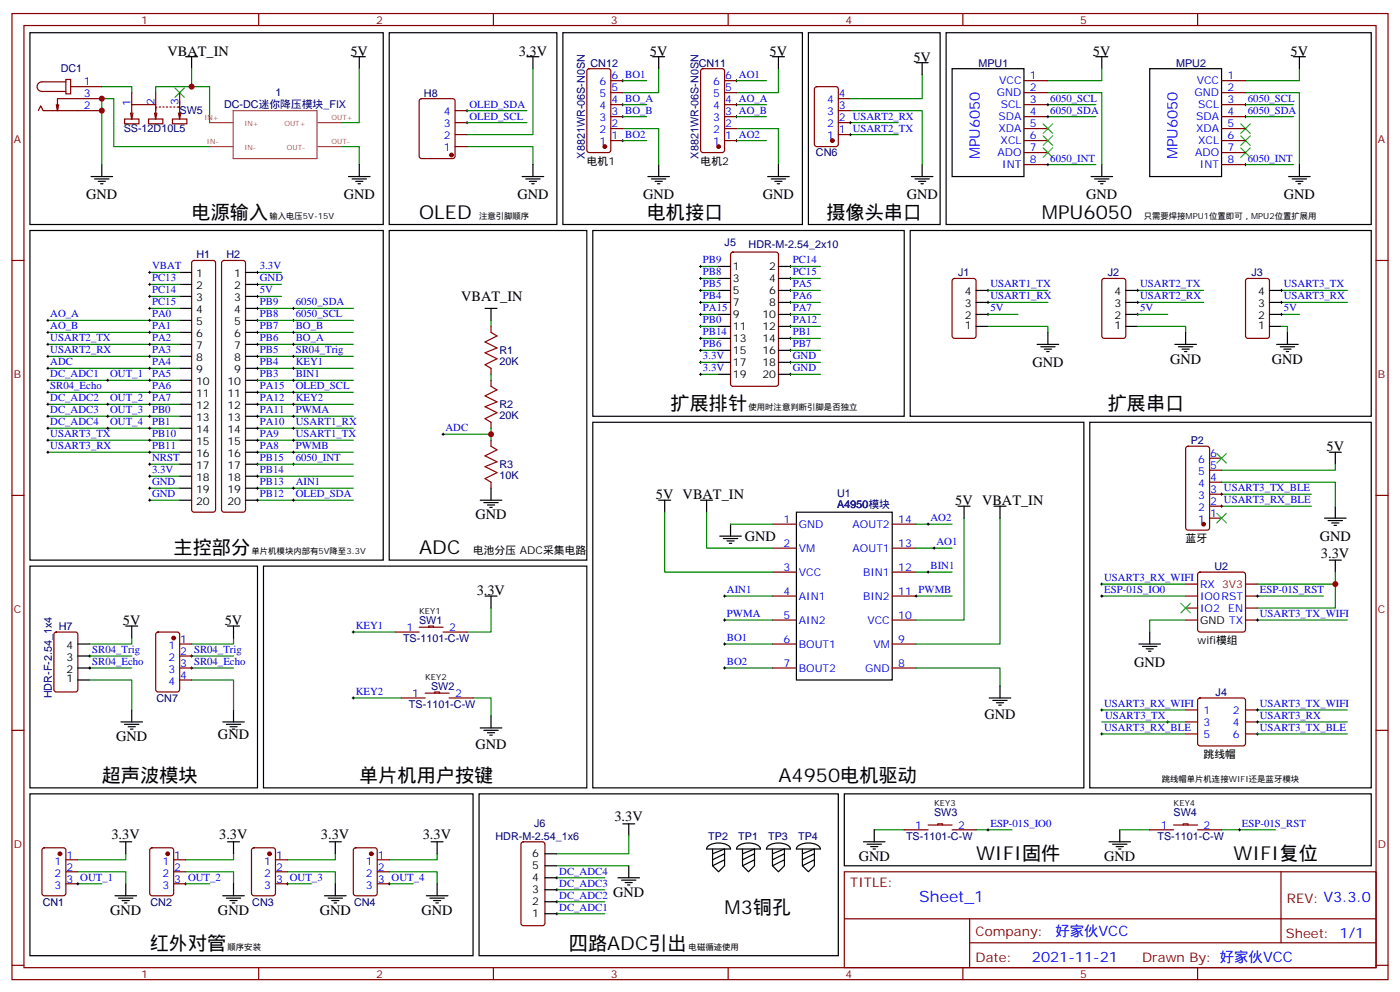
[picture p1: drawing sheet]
<svg xmlns="http://www.w3.org/2000/svg" width="412mm" height="292mm" viewBox="0 0 412 292" stroke-linecap="round" stroke-linejoin="round" font-family="sans-serif">
<g fill="none" stroke="#870000" stroke-width=".35">
<path d="M3.5 4h405.4v284.3h-405.4zM7.1 7.5h398.2v277.3h-398.2zM76.2 4v3.5M145.3 4v3.5M214.5 4v3.5M283.6 4v3.5M352.8 4v3.5M11.3 32.6l.7-1.4 .7 1.4h17.3M17.3 30.8l-.4 1.8M19.4 23.4h1.4v4.2h-1.4zM19.4 24.1h-7.1a1.41 1.41 0 0 0-1.4 1.4 1.41 1.41 0 0 0 1.4 1.4h7.1M20.8 25.5h9.2"/>
<path d="M30 29h-13.1v3.6l-.3-1.8M36.7 35h4.2v1.4h-4.2zM38.5 33.3l.3 1.7M38.8 27.3v3.5M39.2 33.3l-.4 1.7M43.7 35h4.3v1.4h-4.3zM45.5 33.3l.4 1.7 .3-1.7M45.9 30.8h-7.1v4.2M45.9 27.3v5.3M46.2 31.5h-.3v2.8M46.9 31.5h.4M48 31.5h.3"/>
<path d="M49 31.5h.4M50.1 31.5h.3M50.8 35h4.2v1.4h-4.2zM51.2 31.5h.3M52.2 31.5h.7v2.8M52.6 33.3l.3 1.7 .4-1.7M52.9 27.3v4.4M123.7 29.2l.5-.2h9.1l.7 .5 .1 16.5-.5 .6-9.4 .1-.7-.5v-16.5zM134.1 32.6h3.5M134.1 39.6h3.5M134.1 36.1h3.5M173.1 20.4l.5-.2h5.6l.7 .4v23.6l-.4 .7h-5.9l-.7-.5v-23.5z"/>
<path d="M179.9 23.7h3.5M179.9 27.3h3.5M179.9 30.8h3.5M179.9 34.3h3.5M179.9 37.9h3.5M206.6 20.4l.5-.2h5.6l.7 .4v23.6l-.4 .7h-5.9l-.7-.5v-23.5zM213.4 23.7h3.6M213.4 27.3h3.6M213.4 30.8h3.6M213.4 34.3h3.6M213.4 37.9h3.6M240.1 25.7l.5-.2h5.6l.7 .4v16.5l-.4 .7h-5.9l-.7-.4v-16.5z"/>
<path d="M246.9 32.6h3.6M246.9 29h3.6M246.9 39.6h3.6M246.9 36.1h3.6M301.6 23.7h7.1M301.6 27.3h7.1M301.6 30.8h7.1M301.6 34.3h7.1M301.6 37.9h7.1M359.8 23.7h7.1M359.8 27.3h7.1M359.8 30.8h7.1"/>
<path d="M359.8 34.3h7.1M359.8 37.9h7.1M134.1 43.1h3.5M179.9 41.4h3.5M213.4 41.4h3.6M301.6 41.4h7.1M301.6 44.9h7.1M301.6 48.4h7.1M359.8 41.4h7.1M359.8 44.9h7.1M359.8 48.4h7.1M3.5 76.7h3.6"/>
<path d="M56.7 76.9l.4-.2h5.7l.5 .2 .2 .5v72.6l-.2 .5-.5 .2h-5.7l-.4-.2-.3-.5v-72.6zM65.5 76.9l.5-.2h5.6l.5 .2 .2 .5v72.6l-.2 .5-.5 .2h-5.6l-.5-.2-.2-.5v-72.6zM215.4 74.4l.5-.2h12.7l.7 .4v38.4l-.5 .6-12.9 .1-.7-.5v-38.3zM405.3 76.7h3.6M144.6 96.1v1.7M280.7 82.2l.5-.2h5.6l.7 .4v16.5l-.4 .6-5.9 .1-.7-.5v-16.4zM324.8 82.2l.5-.2h5.6l.7 .4v16.5l-.5 .6-5.8 .1-.7-.5v-16.4zM367.1 82.2l.5-.2h5.6l.7 .4v16.5l-.4 .6-5.9 .1-.7-.5v-16.4zM144.6 108.4v1.8M144.6 111.9v1.8M144.6 124.3v1.7M144.6 129.6v1.7"/>
<path d="M349.5 131.5l.5-.2h5.6l.7 .5v23.5l-.5 .7h-5.8l-.7-.4-.1-23.6zM356.3 138.4h3.5M356.3 134.9h3.5M3.5 145.8h3.6M144.6 141.9v1.8M227.5 154.3h7.1M262.8 154.3h7.1M356.3 152.5h3.5M356.3 149h3.5M356.3 145.5h3.5M356.3 141.9h3.5M405.3 145.8h3.6"/>
<path d="M227.5 175.4h7.1M227.5 161.3h7.1M227.5 168.4h7.1M262.8 175.4h7.1M262.8 161.3h7.1M262.8 168.4h7.1M349.2 171.9h3.6M349.2 175.4h3.6M349.2 179h3.6M353 168.6l.5-.2h12.7l.5 .2 .2 .5v16.2l-.2 .5-.5 .2h-12.7l-.5-.2-.2-.5v-16.2zM366.9 171.9h3.5M366.9 175.4h3.5"/>
<path d="M366.9 179h3.5M16.1 186.2l.5-.2h5.6l.7 .5v16.5l-.4 .6-5.9 .1-.7-.5v-16.5zM46.1 186.2l.5-.2h5.6l.7 .5v16.5l-.4 .6-5.9 .1-.7-.5v-16.5zM52.9 189.5h3.5M52.9 193.1h3.5M52.9 196.6h3.5M116.4 186h7.1M123.5 184.6h7M126.3 184.6v-.3h1.4v.3M130.5 186h7.1M227.5 182.5h7.1M227.5 189.5h7.1"/>
<path d="M227.5 196.6h7.1M262.8 182.5h7.1M262.8 189.5h7.1M262.8 196.6h7.1M349.2 182.5h3.6M366.9 182.5h3.5M3.5 214.9h3.6M52.9 200.1h3.5M118.2 205.4h7M125.2 204h7.1M128.1 204v-.3h1.4v.3M132.3 205.4h7"/>
<path d="M349.2 209h3.6M349.2 212.5h3.6M349.2 216h3.6M353 205.6l.5-.2h12.7l.5 .2 .2 .5v12.7l-.2 .5-.5 .2h-12.7l-.5-.2-.2-.5v-12.7zM366.9 209h3.5M366.9 212.5h3.5M366.9 216h3.5M405.3 214.9h3.6M12.6 249.7l.5-.2h5.6l.6 .5 .1 12.9-.5 .7h-5.8l-.7-.4-.1-13zM19.4 253h3.5M19.4 256.6h3.5M44.3 249.7l.5-.2h5.6l.7 .5 .1 12.9-.5 .7h-5.9l-.6-.4-.1-13z"/>
<path d="M51.2 253h3.5M51.2 256.6h3.5M74.3 249.7l.5-.2h5.6l.7 .5v12.9l-.4 .7h-5.9l-.7-.4v-13zM81.1 253h3.6M81.1 256.6h3.6M104.3 249.7l.5-.2h5.6l.7 .5v12.9l-.4 .7h-5.9l-.7-.4v-13zM111.1 253h3.6M111.1 256.6h3.6M153.7 248l.5-.2h5.6l.7 .4v23.5l-.4 .7-5.9 .1-.7-.5v-23.5zM248.7 256.6h156.6v28.2h-156.6zM266.3 244.2h7.1M273.4 242.8h7.1"/>
<path d="M276.2 242.8v-.3h1.4v.3M280.5 244.2h7M338.7 244.2h7M345.7 242.8h7.1M348.5 242.8v-.3h1.5v.3M352.8 244.2h7M377.3 256.6v20.9M19.4 260.1h3.5M51.2 260.1h3.5M81.1 260.1h3.6M111.1 260.1h3.6M248.7 270.4h156.5"/>
<path d="M285.6 277.5h119.6M285.6 270.4v14.1M3.5 284.1h3.6M76.2 284.8v3.5M145.3 284.8v3.5M214.5 284.8v3.5M283.6 284.8v3.5M352.8 284.8v3.5M405.3 284.1h3.6"/>
</g>
<g fill="none" stroke="#000" stroke-width=".35">
<path d="M8.8 9.6h104.1v56.5h-104.1zM54.7 16.7h3.5M56.4 16.7v3.5M104.1 16.7h3.5M105.8 16.7v3.5M114.7 9.6h49.3v56.5h-49.3zM155.2 16.7h3.5M157 16.7v3.5M165.8 9.6h70.6v56.5h-70.6zM192.3 16.7h3.5M194 16.7v3.5M227.5 16.7h3.6"/>
<path d="M229.3 16.7v3.5M238.1 9.6h38.8v56.5h-38.8zM269.9 18.5h3.5M271.6 18.5v3.5M278.7 9.6h125.2v56.5h-125.2zM322.8 16.7h3.5M324.6 16.7v3.5M381 16.7h3.5M382.8 16.7v3.5M280.5 20.2h21.1v31.8h-21.1zM338.7 20.2h21.1v31.8h-21.1zM26.8 52h6.4"/>
<path d="M27.9 52.7h4.2M28.9 53.4h2.1M29.6 54.1h.7M30 48.4v3.6M102.7 52h6.3M103.7 52.7h4.2M104.8 53.4h2.1M105.5 54.1h.7M105.8 48.4v3.6M153.8 52h6.4M154.9 52.7h4.2M155.9 53.4h2.1"/>
<path d="M156.6 54.1h.7M157 48.4v3.6M190.9 52h6.3M191.9 52.7h4.2M193 53.4h2.1M193.7 54.1h.7M194 48.4v3.6M226.1 52h6.4M227.2 52.7h4.2M228.2 53.4h2.2M229 54.1h.7M229.3 48.4v3.6"/>
<path d="M268.5 52h6.3M269.5 52.7h4.3M270.6 53.4h2.1M271.3 54.1h.7M271.6 48.4v3.6M321.4 52h6.3M322.4 52.7h4.3M323.5 53.4h2.1M324.2 54.1h.7M324.6 48.4v3.6M379.6 52h6.3M380.6 52.7h4.3"/>
<path d="M381.7 53.4h2.1M382.4 54.1h.7M382.8 48.4v3.6M8.8 67.8h104.1v97.1h-104.1zM114.7 67.8h58.2v97.1h-58.2zM174.6 67.8h91.7v54.7h-91.7zM211.7 78.4h3.5M229.3 78.4h3.5M268.1 67.8h135.8v54.7h-135.8zM52.9 80.2h3.5M52.9 83.7h3.5M52.9 87.2h3.5"/>
<path d="M52.9 90.8h3.5M52.9 94.3h3.5M52.9 97.8h3.5M72.3 80.2h3.5M72.3 83.7h3.5M72.3 87.2h3.5M72.3 90.8h3.5M72.3 94.3h3.5M72.3 97.8h3.5M142.9 90.8h3.5M144.6 90.8v3.5M211.7 96.1h3.5"/>
<path d="M211.7 92.5h3.5M211.7 89h3.5M211.7 85.5h3.5M211.7 82h3.5M211.7 99.6h3.5M229.3 96.1h3.5M229.3 92.5h3.5M229.3 89h3.5M229.3 85.5h3.5M229.3 82h3.5M229.3 99.6h3.5M287.5 96.1h3.5"/>
<path d="M287.5 92.5h3.5M287.5 89h3.5M287.5 85.5h3.5M308.7 97.8v3.6M331.6 96.1h3.5M331.6 92.5h3.5M331.6 89h3.5M331.6 85.5h3.5M349.2 97.8v3.6M373.9 96.1h3.6M373.9 92.5h3.6M373.9 89h3.6"/>
<path d="M373.9 85.5h3.6M379.2 97.8v3.6M52.9 101.4h3.5M52.9 104.9h3.5M52.9 108.4h3.5M52.9 111.9h3.5M52.9 115.5h3.5M52.9 119h3.5M72.3 101.4h3.5M72.3 104.9h3.5M72.3 108.4h3.5M72.3 111.9h3.5"/>
<path d="M72.3 115.5h3.5M72.3 119h3.5M211.7 103.1h3.5M211.7 106.6h3.5M211.7 110.2h3.5M229.3 103.1h3.5M229.3 106.6h3.5M229.3 110.2h3.5M305.5 101.4h6.4M306.6 102.1h4.2M307.6 102.8h2.1M308.3 103.5h.7"/>
<path d="M346.1 101.4h6.3M347.1 102.1h4.3M348.2 102.8h2.1M348.9 103.5h.7M376.1 101.4h6.3M377.1 102.1h4.3M378.2 102.8h2.1M378.9 103.5h.7M52.9 122.5h3.5M52.9 126h3.5M52.9 129.6h3.5M52.9 133.1h3.5"/>
<path d="M52.9 136.6h3.5M72.3 122.5h3.5M72.3 126h3.5M72.3 129.6h3.5M72.3 133.1h3.5M72.3 136.6h3.5M174.6 124.3h144.7v107.6h-144.7zM321 124.3h82.9v107.6h-82.9zM391.6 133.1h3.5M393.3 133.1v3.5M52.9 140.2h3.5M52.9 143.7h3.5"/>
<path d="M52.9 147.2h3.5M72.3 140.2h3.5M72.3 143.7h3.5M72.3 147.2h3.5M141.5 147.2h6.3M142.5 147.9h4.3M143.6 148.6h2.1M144.3 149.3h.7M144.6 143.7v3.5M194 147.2h3.6M195.8 147.2v3.5M206.4 147.2h3.5"/>
<path d="M208.1 147.2v3.5M212 157.8h6.4M213.1 158.5h4.2M214.1 159.2h2.2M214.8 159.9h.7M215.2 154.3v3.5M234.6 150.7h28.2v49.4h-28.2zM282.2 149h3.6M284 149v3.5M292.8 149h3.5M294.6 149v3.5M390.2 152.5h6.3"/>
<path d="M391.2 153.2h4.3M392.3 153.9h2.1M393 154.6h.7M393.3 149v3.5M8.8 166.6h67v65.3h-67zM77.6 166.6h95.3v65.3h-95.3zM142.9 175.4h3.5M144.6 175.4v3.6M391.6 164.9h3.5M393.3 164.9v3.5M22.9 189.5h3.6M22.9 196.6h3.6"/>
<path d="M22.9 193.1h3.6M37 184.3h3.6M38.8 184.3v3.5M67 184.3h3.6M68.8 184.3v3.5M335.5 189.5h6.3M336.5 190.3h4.3M337.6 191h2.1M338.3 191.7h.7M338.7 186v3.5M22.9 200.1h3.6M35.6 212.5h6.4"/>
<path d="M36.7 213.2h4.2M37.7 213.9h2.2M38.5 214.6h.7M38.8 209v3.5M65.6 212.5h6.4M66.7 213.2h4.2M67.7 213.9h2.1M68.4 214.6h.7M68.8 209v3.5M141.5 214.2h6.3M142.5 214.9h4.3M143.6 215.7h2.1"/>
<path d="M144.3 216.4h.7M144.6 210.7v3.5M291.4 205.4h6.3M292.5 206.1h4.2M293.5 206.8h2.1M294.2 207.5h.7M294.6 201.9v3.5M8.8 233.6h130.5v47.7h-130.5zM141.1 233.6h105.8v47.7h-105.8zM248.7 233.6h155.2v21.2h-155.2zM35.3 247.8h3.5M37 247.8v3.5"/>
<path d="M67 247.8h3.6M68.8 247.8v3.5M97 247.8h3.5M98.8 247.8v3.5M127 247.8h3.5M128.8 247.8v3.5M160.5 258.3h3.5M160.5 254.8h3.5M160.5 251.3h3.5M182 258.3h6.4M183.1 259h4.2M183.4 242.5h3.6"/>
<path d="M184.1 259.8h2.2M185.2 242.5v3.5M185.2 254.8v3.5M208.5 249.1a5.6 5.6 0 0 1 6.3 0l.4 .8h-7.1zM209.9 249.9v4.9l1.8 1.8 1.7-1.8v-4.9l-3.5 1.4M213.4 251.3l-3.5 1.7M213.4 253l-3.5 1.8M217.3 249.1a5.6 5.6 0 0 1 6.4 0l.3 .8h-7zM218.7 249.9v4.9l1.8 1.8 1.7-1.8v-4.9l-3.5 1.4M222.2 251.3l-3.5 1.7M222.2 253l-3.5 1.8M226.1 249.1a5.6 5.6 0 0 1 6.4 0l.3 .8h-7z"/>
<path d="M227.5 249.9v4.9l1.8 1.8 1.8-1.8v-4.9l-3.6 1.4M231.1 251.3l-3.6 1.7M231.1 253l-3.6 1.8M235 249.1a5.6 5.6 0 0 1 6.3 0l.4 .8h-7.1zM236.4 249.9v4.9l1.7 1.8 1.8-1.8v-4.9l-3.5 1.4M239.9 251.3l-3.5 1.7M239.9 253l-3.5 1.8M254.4 247.8h6.3M255.4 248.5h4.2M256.5 249.2h2.1M257.2 249.9h.7M257.5 244.2v3.6"/>
<path d="M326.7 247.8h6.3M327.7 248.5h4.3M328.8 249.2h2.1M329.5 249.9h.7M329.8 244.2v3.6M33.9 263.6h6.3M34.9 264.3h4.3M36 265h2.1M36.7 265.7h.7M37 260.1v3.5M65.6 263.6h6.4M66.7 264.3h4.2"/>
<path d="M67.7 265h2.1M68.4 265.7h.7M68.8 260.1v3.5M95.6 263.6h6.4M96.7 264.3h4.2M97.7 265h2.1M98.4 265.7h.7M98.8 260.1v3.5M125.6 263.6h6.3M126.6 264.3h4.3M127.7 265h2.1M128.4 265.7h.7"/>
<path d="M128.8 260.1v3.5M160.5 268.9h3.5M160.5 265.4h3.5M160.5 261.9h3.5M184.9 260.5h.7"/>
</g>
<g fill="none" stroke="#008700" stroke-width=".35">
<path d="M30 25.5h8.8v1.8M45.9 27.3v-1.8h15.8v10.6M56.4 20.2v5.3M105.8 20.2v15.9h-5.3M137.6 36.1h17.6M137.6 32.6h17.6M157 20.2v19.4h-19.4M183.4 37.9h10.6v10.5M183.4 30.8h7.1M183.4 23.7h7.1M183.4 34.3h7.1M194 20.2v7.1h-10.6"/>
<path d="M217 37.9h12.3v10.5M217 30.8h8.8M217 23.7h8.8M217 34.3h8.8M229.3 20.2v7.1h-12.3M250.5 32.6h21.1v15.8M250.5 39.6h14.1M250.5 36.1h14.1M271.6 22v7h-21.1M308.7 27.3h15.9v21.1M308.7 30.8h14.1M308.7 34.3h14.1"/>
<path d="M324.6 20.2v3.5h-15.9M366.9 34.3h14.1M366.9 30.8h14.1M366.9 27.3h15.9v21.1M382.8 20.2v3.5h-15.9M61.7 43.1h-28.2v-14.1h-3.5v19.4M100.5 43.1h5.3v5.3M137.6 43.1h19.4v5.3M183.4 41.4h7.1M217 41.4h8.8M308.7 48.4h14.1M366.9 48.4h14.1"/>
<path d="M206.4 78.4h5.3M232.8 78.4h8.9M14.1 94.3h38.8M14.1 97.8h38.8M44.1 87.2h8.8M44.1 80.2h8.8M44.1 83.7h8.8M44.1 90.8h8.8M75.8 90.8h28.3M75.8 97.8h28.3M75.8 94.3h28.3M75.8 80.2h7.1"/>
<path d="M75.8 83.7h7.1M75.8 87.2h7.1M144.6 94.3v1.8M206.4 92.5h5.3M206.4 85.5h5.3M206.4 82h5.3M206.4 89h5.3M206.4 96.1h5.3M206.4 99.6h5.3M232.8 92.5h8.9M232.8 85.5h8.9M232.8 82h8.9"/>
<path d="M232.8 89h8.9M232.8 96.1h8.9M232.8 99.6h8.9M291 96.1h17.7v1.7M291 89h17.7M291 92.5h8.9M291 85.5h17.7M335.1 96.1h14.1v1.7M335.1 85.5h19.4M335.1 89h19.4M335.1 92.5h8.9M377.5 85.5h19.4"/>
<path d="M377.5 89h19.4M377.5 96.1h1.7v1.7M377.5 92.5h5.3M14.1 119h38.8M14.1 101.4h38.8M14.1 104.9h38.8M14.1 108.4h38.8M14.1 111.9h38.8M14.1 115.5h38.8M75.8 101.4h28.3M75.8 104.9h28.3M75.8 108.4h28.3"/>
<path d="M75.8 119h28.3M75.8 115.5h28.3M75.8 111.9h28.3M144.6 110.2v1.7M206.4 110.2h5.3M206.4 106.6h5.3M206.4 103.1h5.3M232.8 110.2h8.9M232.8 106.6h8.9M232.8 103.1h8.9M14.1 122.5h38.8M14.1 126h38.8"/>
<path d="M14.1 133.1h38.8M14.1 129.6h38.8M44.1 136.6h8.8M75.8 122.5h28.3M75.8 133.1h28.3M75.8 129.6h28.3M75.8 136.6h28.3M75.8 126h28.3M130.5 127.8h14.1M144.6 126v3.6M393.3 136.6v1.8h-33.5M44.1 143.7h8.8"/>
<path d="M44.1 140.2h8.8M44.1 147.2h8.8M75.8 147.2h28.3M75.8 143.7h28.3M75.8 140.2h28.3M195.8 150.7v17.7h31.7M208.1 150.7v10.6h19.4M215.2 154.3h12.3M269.9 154.3h10.6M284 152.5v30h-14.1M294.6 152.5v37h-24.7M359.8 141.9h33.5v7.1"/>
<path d="M359.8 145.5h26.5M359.8 149h26.5M144.6 179v7h-7M213.4 175.4h14.1M269.9 175.4h10.6M269.9 161.3h10.6M269.9 168.4h10.6M324.6 171.9h24.6M324.6 175.4h24.6M370.4 171.9h22.9v7.1h-22.9M370.4 175.4h19.4M393.3 168.4v3.5"/>
<path d="M26.5 193.1h12.3M26.5 196.6h12.3M38.8 187.8v1.7h-12.3M56.4 193.1h12.4M56.4 196.6h12.4M68.8 187.8v1.7h-12.4M104.1 186h12.3M213.4 182.5h14.1M213.4 196.6h14.1M213.4 189.5h14.1M269.9 196.6h24.7v5.3M349.2 182.5h-10.5v3.5"/>
<path d="M370.4 182.5h26.5M26.5 200.1h12.3v8.9M56.4 200.1h12.4v8.9M104.1 205.4h14.1M139.3 205.4h5.3v5.3M324.6 216h24.6M324.6 209h24.6M324.6 212.5h24.6M370.4 212.5h26.5M370.4 209h26.5M370.4 216h26.5M22.9 256.6h14.1v3.5"/>
<path d="M37 251.3v1.7h-14.1M54.7 256.6h14.1v3.5M68.8 251.3v1.7h-14.1M84.7 256.6h14.1v3.5M98.8 251.3v1.7h-14.1M114.7 256.6h14.1v3.5M128.8 251.3v1.7h-14.1M164 258.3h14.2M164 254.8h21.2M185.2 246v5.3h-21.2M257.5 244.2h8.8M287.5 244.2h10.6"/>
<path d="M329.8 244.2h8.9M359.8 244.2h15.9M22.9 260.1h7.1M54.7 260.1h7M84.7 260.1h7M114.7 260.1h7M164 268.9h14.2M164 265.4h14.2M164 261.9h14.2"/>
</g>
<g fill="none" stroke="#000" stroke-width=".29">
<path d="M137.2 32.6h.7M137.2 36.1h.7M137.6 32.2v.7M137.6 35.7v.7M183.1 30.8h.7M183.1 34.3h.7M183.1 23.7h.7M183.4 23.4v.7M183.4 30.4v.8M183.4 34v.7M216.6 30.8h.7M216.6 34.3h.7"/>
<path d="M216.6 23.7h.7M217 23.4v.7M217 30.4v.8M217 34v.7M250.1 36.1h.7M250.1 39.6h.7M250.5 35.7v.7M250.5 39.3v.7M308.3 30.8h.7M308.3 34.3h.7M308.7 30.4v.8M308.7 34v.7"/>
<path d="M366.5 30.8h.7M366.5 34.3h.7M366.9 30.4v.8M366.9 34v.7M183.1 41.4h.7M183.4 41v.7M216.6 41.4h.7M217 41v.7M308.3 48.4h.7M308.7 48.1v.7M366.5 48.4h.7M366.9 48.1v.7"/>
<path d="M44.1 79.8v.7M75.8 79.8v.7M206 78.4h.7M206.4 78.1v.7M232.5 78.4h.7M232.8 78.1v.7M13.8 94.3h.7M13.8 97.8h.7M14.1 93.9v.8M14.1 97.5v.7M43.7 80.2h.7M43.7 83.7h.7"/>
<path d="M43.7 87.2h.7M43.7 90.8h.7M43.7 94.3h.7M43.7 97.8h.7M44.1 83.4v.7M44.1 86.9v.7M44.1 90.4v.7M44.1 93.9v.8M44.1 97.5v.7M75.5 80.2h.7M75.5 83.7h.7M75.5 87.2h.7"/>
<path d="M75.5 90.8h.7M75.5 94.3h.7M75.5 97.8h.7M75.8 83.4v.7M75.8 86.9v.7M75.8 90.4v.7M75.8 93.9v.8M75.8 97.5v.7M86.1 90.8h.7M86.1 94.3h.7M86.1 97.8h.7M86.4 90.4v.7"/>
<path d="M86.4 93.9v.8M86.4 97.5v.7M206 92.5h.7M206 85.5h.7M206 89h.7M206 96.1h.7M206 82h.7M206 99.6h.7M206.4 81.6v.7M206.4 85.1v.7M206.4 88.7v.7M206.4 92.2v.7"/>
<path d="M206.4 95.7v.7M206.4 99.2v.7M232.5 92.5h.7M232.5 85.5h.7M232.5 89h.7M232.5 96.1h.7M232.5 82h.7M232.5 99.6h.7M232.8 81.6v.7M232.8 85.1v.7M232.8 88.7v.7M232.8 92.2v.7"/>
<path d="M232.8 95.7v.7M232.8 99.2v.7M290.7 92.5h.7M290.7 85.5h.7M290.7 89h.7M291 85.1v.7M291 88.7v.7M291 92.2v.7M334.8 92.5h.7M334.8 85.5h.7M334.8 89h.7M335.1 85.1v.7"/>
<path d="M335.1 88.7v.7M335.1 92.2v.7M377.1 92.5h.7M377.1 85.5h.7M377.1 89h.7M377.5 85.1v.7M377.5 88.7v.7M377.5 92.2v.7M13.8 101.4h.7M13.8 104.9h.7M13.8 108.4h.7M13.8 111.9h.7"/>
<path d="M13.8 115.5h.7M13.8 119h.7M14.1 101v.7M14.1 104.5v.7M14.1 108.1v.7M14.1 111.6v.7M14.1 115.1v.7M14.1 118.6v.7M31.4 111.9h.7M31.4 119h.7M31.7 111.6v.7M31.7 118.6v.7"/>
<path d="M43.7 101.4h.7M43.7 104.9h.7M43.7 108.4h.7M43.7 111.9h.7M43.7 115.5h.7M43.7 119h.7M44.1 101v.7M44.1 104.5v.7M44.1 108.1v.7M44.1 111.6v.7M44.1 115.1v.7M44.1 118.6v.7"/>
<path d="M75.5 101.4h.7M75.5 104.9h.7M75.5 108.4h.7M75.5 111.9h.7M75.5 115.5h.7M75.5 119h.7M75.8 101v.7M75.8 104.5v.7M75.8 108.1v.7M75.8 111.6v.7M75.8 115.1v.7M75.8 118.6v.7"/>
<path d="M86.1 101.4h.7M86.1 104.9h.7M86.1 108.4h.7M86.1 111.9h.7M86.1 115.5h.7M86.1 119h.7M86.4 101v.7M86.4 104.5v.7M86.4 108.1v.7M86.4 111.6v.7M86.4 115.1v.7M86.4 118.6v.7"/>
<path d="M206 106.6h.7M206 110.2h.7M206 103.1h.7M206.4 102.8v.7M206.4 106.3v.7M206.4 109.8v.7M232.5 106.6h.7M232.5 110.2h.7M232.5 103.1h.7M232.8 102.8v.7M232.8 106.3v.7M232.8 109.8v.7"/>
<path d="M13.8 122.5h.7M13.8 126h.7M13.8 129.6h.7M13.8 133.1h.7M14.1 122.2v.7M14.1 125.7v.7M14.1 129.2v.7M14.1 132.8v.7M31.4 122.5h.7M31.4 126h.7M31.7 122.2v.7M31.7 125.7v.7"/>
<path d="M43.7 122.5h.7M43.7 126h.7M43.7 129.6h.7M43.7 133.1h.7M43.7 136.6h.7M44.1 122.2v.7M44.1 125.7v.7M44.1 129.2v.7M44.1 132.8v.7M44.1 136.3v.7M44.1 139.8v.7M75.5 122.5h.7"/>
<path d="M75.5 126h.7M75.5 129.6h.7M75.5 133.1h.7M75.5 136.6h.7M75.8 122.2v.7M75.8 125.7v.7M75.8 129.2v.7M75.8 132.8v.7M75.8 136.3v.7M75.8 139.8v.7M86.1 122.5h.7M86.1 126h.7"/>
<path d="M86.1 129.6h.7M86.1 133.1h.7M86.1 136.6h.7M86.4 122.2v.7M86.4 125.7v.7M86.4 129.2v.7M86.4 132.8v.7M86.4 136.3v.7M130.2 127.8h.7M130.5 127.5v.7M43.7 140.2h.7M43.7 143.7h.7"/>
<path d="M43.7 147.2h.7M44.1 143.3v.7M44.1 146.9v.7M75.5 140.2h.7M75.5 143.7h.7M75.5 147.2h.7M75.8 143.3v.7M75.8 146.9v.7M86.1 143.7h.7M86.1 147.2h.7M86.4 143.3v.7M86.4 146.9v.7"/>
<path d="M273 154.3h.8M273.4 153.9v.7M359.5 145.5h.7M359.5 149h.7M359.8 145.1v.7M359.8 148.6v.7M213.1 175.4h.7M213.4 175.1v.7M269.5 175.4h.7M269.9 175.1v.7M273 168.4h.8M273.4 168v.7"/>
<path d="M274.8 161.3h.7M275.2 161v.7M324.2 171.9h.7M324.2 175.4h.7M324.6 171.6v.7M324.6 175.1v.7M370.1 175.4h.7M370.4 175.1v.7M26.1 196.6h.7M26.1 193.1h.7M26.5 192.7v.7M26.5 196.3v.7"/>
<path d="M56.1 196.6h.7M56.1 193.1h.7M56.4 192.7v.7M56.4 196.3v.7M103.7 186h.7M104.1 185.7v.7M213.1 196.6h.7M213.1 182.5h.7M213.1 189.5h.7M213.4 182.1v.7M213.4 189.2v.7M213.4 196.3v.7"/>
<path d="M370.1 182.5h.7M370.4 182.1v.7M103.7 205.4h.7M104.1 205.1v.7M324.2 209h.7M324.2 216h.7M324.6 208.6v.7M324.6 215.7v.7M343.6 212.5h.7M344 212.1v.7M370.1 212.5h.7M370.1 209h.7"/>
<path d="M370.1 216h.7M370.4 208.6v.7M370.4 212.1v.7M370.4 215.7v.7M22.9 259.8v.7M54.7 259.8v.7M84.7 259.8v.7M114.7 259.8v.7M163.7 258.3h.7M164 258v.7M290.7 244.2h.7M291 243.9v.7"/>
<path d="M364.8 244.2h.7M365.1 243.9v.7M22.6 260.1h.7M54.3 260.1h.7M84.3 260.1h.7M114.3 260.1h.7M163.7 268.9h.7M163.7 265.4h.7M163.7 261.9h.7M164 261.5v.7M164 265v.7M164 268.6v.7"/>
</g>
<path d="M144.6 97.8l1.8 1.1-3.5 1.7 3.5 1.8-3.5 1.4 3.5 1.8-3.5 1.8 1.7 1M144.6 113.7l1.8 1.1-3.5 1.7 3.5 1.8-3.5 1.4 3.5 1.8-3.5 1.7 1.7 1.1M144.6 131.3l1.8 1.1-3.5 1.8 3.5 1.7-3.5 1.4 3.5 1.8-3.5 1.8 1.7 1" fill="none" stroke="#a10000" stroke-width=".35"/>
<g fill="#870000" stroke="#870000" stroke-width=".35">
<circle cx="17.6" cy="251.3" r=".53"/>
<circle cx="49.4" cy="251.3" r=".53"/>
<circle cx="79.4" cy="251.3" r=".53"/>
<circle cx="109.4" cy="251.3" r=".53"/>
<circle cx="245.2" cy="41.4" r=".53"/>
<circle cx="51.2" cy="187.8" r=".53"/>
<circle cx="354.5" cy="154.3" r=".53"/>
<circle cx="133" cy="45.6" r=".53"/>
<circle cx="178.2" cy="43.1" r=".53"/>
<circle cx="211.7" cy="43.1" r=".53"/>
</g>
<g fill="none" stroke="#3c3" stroke-width=".35">
<path d="M51.5 25.9l2.8 2.8M54.3 25.9l-2.8 2.8M307.3 36.4l2.8 2.9M307.3 40l2.8 2.8M310.1 36.4l-2.8 2.9M310.1 40l-2.8 2.8M365.5 40l2.8 2.8M365.5 36.4l2.8 2.9M368.3 40l-2.8 2.8M368.3 36.4l-2.8 2.9M307.3 43.5l2.8 2.8M310.1 43.5l-2.8 2.8"/>
<path d="M365.5 43.5l2.8 2.8M368.3 43.5l-2.8 2.8M358.4 133.5l2.8 2.8M361.2 133.5l-2.8 2.8M358.4 151.1l2.8 2.8M361.2 151.1l-2.8 2.8M347.8 177.6l2.9 2.8M350.7 177.6l-2.9 2.8"/>
</g>
<path d="M61.7 36.1h7M68.7 32.6h24.7v14.1h-24.7zM93.6 36.1h6.9M61.7 43.1h7M93.6 43.1h6.9" fill="none" stroke="#a64a4a" stroke-width=".35"/>
<g fill="#c00">
<circle cx="144.6" cy="127.8" r=".88"/>
<circle cx="56.4" cy="25.5" r=".88"/>
<circle cx="30" cy="32.6" r=".88"/>
<circle cx="30" cy="29" r=".88"/>
<circle cx="393.3" cy="171.9" r=".88"/>
</g>
<g font-size="5.6">
<text x="56.4" y="64.3">电源输入</text>
<text x="123.5" y="64.3">OLED</text>
<text x="190.5" y="64.3">电机接口</text>
<text x="243.4" y="64.3">摄像头串口</text>
<text x="306.9" y="64.3">MPU6050</text>
<text x="197.6" y="120.8">扩展排针</text>
<text x="326.3" y="120.8">扩展串口</text>
<text x="51.2" y="163.1">主控部分</text>
<text x="123.5" y="163.1">ADC</text>
<text x="30" y="230.1">超声波模块</text>
<text x="105.8" y="230.1">单片机用户按键</text>
<text x="229.3" y="230.1">A4950电机驱动</text>
<text x="287.5" y="253">WIFI固件</text>
<text x="363.4" y="253">WIFI复位</text>
<text x="213.4" y="268.9">M3铜孔</text>
<text x="44.1" y="279.5">红外对管</text>
<text x="167.6" y="279.5">四路ADC引出</text>
</g>
<text font-size="4.6" fill="#00f" x="270.8" y="265.6">Sheet_1</text>
<g font-size="4.2">
<text x="49.3" y="16.4">VBAT_IN</text>
<text x="103.2" y="16.4">5V</text>
<text x="152.8" y="16.3">3.3V</text>
<text x="191.4" y="16.3">5V</text>
<text x="226.7" y="16.3">5V</text>
<text x="322" y="16.4">5V</text>
<text x="380.2" y="16.4">5V</text>
<text x="269" y="18.1">5V</text>
<text x="25.4" y="58.7">GND</text>
<text x="101.2" y="58.7">GND</text>
<text x="152.4" y="58.7">GND</text>
<text x="189.4" y="58.7">GND</text>
<text x="224.7" y="58.7">GND</text>
<text x="267.1" y="58.7">GND</text>
<text x="320" y="58.7">GND</text>
<text x="378.2" y="58.7">GND</text>
<text x="135.8" y="88.7">VBAT_IN</text>
<text x="344.7" y="107">GND</text>
<text x="374.6" y="107">GND</text>
<text x="304.1" y="108.1">GND</text>
<text x="390.8" y="132.8">5V</text>
<text x="193.2" y="146.9">5V VBAT_IN</text>
<text x="281.4" y="148.6">5V VBAT_IN</text>
<text x="140.1" y="152.9">GND</text>
<text x="219.4" y="159.2">GND</text>
<text x="388.8" y="159.2">GND</text>
<text x="389.1" y="164.1">3.3V</text>
<text x="140.4" y="175.1">3.3V</text>
<text x="36.2" y="183.9">5V</text>
<text x="66.2" y="183.9">5V</text>
<text x="334.1" y="196.3">GND</text>
<text x="290" y="211.5">GND</text>
<text x="34.2" y="218.1">GND</text>
<text x="64.2" y="217.4">GND</text>
<text x="140.1" y="220.3">GND</text>
<text x="181" y="241.8">3.3V</text>
<text x="32.8" y="247.1">3.3V</text>
<text x="64.6" y="247.1">3.3V</text>
<text x="94.5" y="247.1">3.3V</text>
<text x="124.5" y="247.1">3.3V</text>
<text x="252.9" y="253.4">GND</text>
<text x="325.3" y="253.4">GND</text>
<text x="180.6" y="264">GND</text>
<text x="32.5" y="269.3">GND</text>
<text x="64.2" y="269.3">GND</text>
<text x="94.2" y="269.3">GND</text>
<text x="124.2" y="269.3">GND</text>
</g>
<g font-size="4.2" fill="#00f">
<text x="288.6" y="46.9" transform="rotate(-90 288.6 46.9)">MPU6050</text>
<text x="346.8" y="46.9" transform="rotate(-90 346.8 46.9)">MPU6050</text>
<text x="310.9" y="275.4">好家伙VCC</text>
<text x="304" y="283.2">2021-11-21</text>
</g>
<g font-size="3.9" fill="#800">
<text x="250.5" y="261.2">TITLE:</text>
<text x="379.1" y="265.8">REV: V3.3.0</text>
<text x="287.4" y="275.4">Company:</text>
<text x="378.7" y="276">Sheet: 1/1</text>
<text x="287.4" y="283">Date:</text>
<text x="336.4" y="283.1">Drawn By: 好家伙VCC</text>
</g>
<g font-size="3.2" fill="#800">
<text x="41.6" y="7">1</text>
<text x="110.8" y="7">2</text>
<text x="179.9" y="7">3</text>
<text x="249.1" y="7">4</text>
<text x="318.2" y="7">5</text>
<text x="4.1" y="42.1">A</text>
<text x="405.9" y="42.1">A</text>
<text x="4.1" y="111.2">B</text>
<text x="405.9" y="111.2">B</text>
<text x="4.1" y="180.4">C</text>
<text x="405.9" y="180.4">C</text>
<text x="4.1" y="249.5">D</text>
<text x="405.9" y="249.5">D</text>
<text x="41.6" y="287.8">1</text>
<text x="110.8" y="287.8">2</text>
<text x="179.9" y="287.8">3</text>
<text x="249.1" y="287.8">4</text>
<text x="318.2" y="287.8">5</text>
</g>
<g font-size="3.2" fill="#000080">
<text x="17.9" y="21.3">DC1</text>
<text x="173.9" y="19.6">CN12</text>
<text x="205.8" y="19.6">CN11</text>
<text x="288.2" y="19.6">MPU1</text>
<text x="346.4" y="19.6">MPU2</text>
<text x="81.1" y="28.3">1</text>
<text x="124.9" y="28.4">H8</text>
<text x="52.9" y="33.7">SW5</text>
<text x="66" y="31.9">DC-DC迷你降压模块_FIX</text>
<text x="36.4" y="39">SS-12D10L5</text>
<text x="172.2" y="46.7" transform="rotate(-90 172.2 46.7)">X8821WR-06S-N0SN</text>
<text x="205.7" y="46.7" transform="rotate(-90 205.7 46.7)">X8821WR-06S-N0SN</text>
<text x="240.4" y="46">CN6</text>
<text x="57.9" y="76">H1</text>
<text x="66.7" y="76">H2</text>
<text x="213.5" y="72.5">J5</text>
<text x="220.5" y="73.1">HDR-M-2.54_2x10</text>
<text x="282.2" y="81.4">J1</text>
<text x="326.3" y="81.4">J2</text>
<text x="368.7" y="81.4">J3</text>
<text x="147.1" y="107.4">20K</text>
<text x="147.1" y="104.3">R1</text>
<text x="147.1" y="123.3">20K</text>
<text x="147.1" y="120.2">R2</text>
<text x="350.8" y="130.7">P2</text>
<text x="147.1" y="137.8">R3</text>
<text x="147.1" y="141">10K</text>
<text x="246.6" y="149.5">A4950模块</text>
<text x="246.6" y="146.3">U1</text>
<text x="357.7" y="167.8">U2</text>
<text x="17.3" y="185.4">H7</text>
<text x="123.4" y="183.6">SW1</text>
<text x="118.7" y="188.9">TS-1101-C-W</text>
<text x="127" y="203">SW2</text>
<text x="15.2" y="205.5" transform="rotate(-90 15.2 205.5)">HDR-F-2.54_1x4</text>
<text x="46.1" y="206.6">CN7</text>
<text x="120.5" y="208.3">TS-1101-C-W</text>
<text x="358.1" y="204.8">J4</text>
<text x="157.4" y="243.5">J6</text>
<text x="275.1" y="240.1">SW3</text>
<text x="345.7" y="240.1">SW4</text>
<text x="145.9" y="247.1">HDR-M-2.54_1x6</text>
<text x="208.6" y="247.1">TP2</text>
<text x="217.5" y="247.1">TP1</text>
<text x="226.3" y="247.1">TP3</text>
<text x="235.1" y="247.1">TP4</text>
<text x="266.9" y="247.1">TS-1101-C-W</text>
<text x="341" y="247.1">TS-1101-C-W</text>
<text x="12.6" y="266.5">CN1</text>
<text x="44.3" y="266.5">CN2</text>
<text x="74.3" y="266.5">CN3</text>
<text x="104.3" y="266.5">CN4</text>
</g>
<g font-size="3.2" fill="#00f">
<text x="180.1" y="23.4">6 BO1</text>
<text x="213.6" y="23.4">6 AO1</text>
<text x="303.4" y="23.4">1</text>
<text x="361.6" y="23.4">1</text>
<text x="24.7" y="25.2">1</text>
<text x="24.7" y="28.7">3</text>
<text x="176.6" y="28.7">5</text>
<text x="176.6" y="25.2">6</text>
<text x="180.1" y="26.9">5</text>
<text x="210.1" y="28.7">5</text>
<text x="210.1" y="25.2">6</text>
<text x="213.6" y="26.9">5</text>
<text x="247.1" y="28.7">4</text>
<text x="293.6" y="28.3">GND</text>
<text x="294.3" y="24.8">VCC</text>
<text x="303.4" y="26.9">2</text>
<text x="309.4" y="29.9">6050_SCL</text>
<text x="351.8" y="28.3">GND</text>
<text x="352.5" y="24.8">VCC</text>
<text x="361.6" y="26.9">2</text>
<text x="367.6" y="29.9">6050_SCL</text>
<text x="24.7" y="32.2">2</text>
<text x="38.5" y="31.2" transform="rotate(-90 38.5 31.2)">1</text>
<text x="45.5" y="30.8" transform="rotate(-90 45.5 30.8)">2</text>
<text x="52.6" y="30.8" transform="rotate(-90 52.6 30.8)">3</text>
<text x="130.7" y="34">4</text>
<text x="138.3" y="31.7">OLED_SDA</text>
<text x="138.3" y="35.2">OLED_SCL</text>
<text x="176.6" y="35.7">3</text>
<text x="176.6" y="32.2">4</text>
<text x="180.1" y="34">3 BO_B</text>
<text x="180.1" y="30.4">4 BO_A</text>
<text x="210.1" y="35.7">3</text>
<text x="210.1" y="32.2">4</text>
<text x="213.6" y="34">3 AO_B</text>
<text x="213.6" y="30.4">4 AO_A</text>
<text x="243.6" y="34">3</text>
<text x="243.6" y="30.4">4</text>
<text x="247.1" y="35.7">2 USART2_RX</text>
<text x="247.1" y="32.2">3</text>
<text x="294.1" y="35.4">SDA</text>
<text x="294.8" y="31.9">SCL</text>
<text x="303.4" y="30.4">3</text>
<text x="303.4" y="34">4</text>
<text x="309.4" y="33.4">6050_SDA</text>
<text x="352.3" y="35.4">SDA</text>
<text x="353" y="31.9">SCL</text>
<text x="361.6" y="30.4">3</text>
<text x="361.6" y="34">4</text>
<text x="367.6" y="33.4">6050_SDA</text>
<text x="130.7" y="41">2</text>
<text x="130.7" y="37.5">3</text>
<text x="176.6" y="39.3">2</text>
<text x="180.1" y="41">1 BO2</text>
<text x="180.1" y="37.5">2</text>
<text x="210.1" y="39.3">2</text>
<text x="213.6" y="41">1 AO2</text>
<text x="213.6" y="37.5">2</text>
<text x="243.6" y="41">1</text>
<text x="243.6" y="37.5">2</text>
<text x="247.1" y="39.3">1 USART2_TX</text>
<text x="294.1" y="38.9">XDA</text>
<text x="303.4" y="37.5">5</text>
<text x="303.4" y="41">6</text>
<text x="352.3" y="38.9">XDA</text>
<text x="361.6" y="37.5">5</text>
<text x="361.6" y="41">6</text>
<text x="130.7" y="44.6">1</text>
<text x="176.6" y="42.8">1</text>
<text x="210.1" y="42.8">1</text>
<text x="293.8" y="46">ADO</text>
<text x="294.8" y="42.4">XCL</text>
<text x="303.4" y="44.6">7</text>
<text x="309.4" y="47.6">6050_INT</text>
<text x="352" y="46">ADO</text>
<text x="353" y="42.4">XCL</text>
<text x="361.6" y="44.6">7</text>
<text x="367.6" y="47.6">6050_INT</text>
<text x="295.3" y="49.5">INT</text>
<text x="303.4" y="48.1">8</text>
<text x="353.5" y="49.5">INT</text>
<text x="361.6" y="48.1">8</text>
<text x="207.1" y="77.5">PB9</text>
<text x="233.5" y="77.5">PC14</text>
<text x="44.8" y="79.3">VBAT</text>
<text x="44.8" y="82.8">PC13</text>
<text x="76.6" y="79.3">3.3V</text>
<text x="76.6" y="82.8">GND</text>
<text x="207.1" y="81.1">PB8</text>
<text x="233.5" y="81.1">PC15</text>
<text x="44.8" y="86.4">PC14</text>
<text x="44.8" y="89.9">PC15</text>
<text x="76.6" y="86.4">5V</text>
<text x="76.6" y="89.9">PB9</text>
<text x="87.1" y="89.9">6050_SDA</text>
<text x="207.1" y="84.6">PB5</text>
<text x="207.1" y="88.1">PB4</text>
<text x="233.5" y="84.6">PA5</text>
<text x="233.5" y="88.1">PA6</text>
<text x="291.7" y="84.6">USART1_TX</text>
<text x="291.7" y="88.1">USART1_RX</text>
<text x="335.8" y="84.6">USART2_TX</text>
<text x="335.8" y="88.1">USART2_RX</text>
<text x="378.2" y="84.6">USART3_TX</text>
<text x="378.2" y="88.1">USART3_RX</text>
<text x="14.8" y="93.4">AO_A</text>
<text x="44.8" y="93.4">PA0</text>
<text x="76.6" y="93.4">PB8</text>
<text x="87.1" y="93.4">6050_SCL</text>
<text x="207.1" y="95.2">PB0</text>
<text x="207.1" y="91.7">PA15</text>
<text x="233.5" y="95.2">PA12</text>
<text x="233.5" y="91.7">PA7</text>
<text x="291.7" y="91.7">5V</text>
<text x="335.8" y="91.7">5V</text>
<text x="378.2" y="91.7">5V</text>
<text x="14.8" y="100.5">USART2_TX</text>
<text x="14.8" y="96.9">AO_B</text>
<text x="44.8" y="96.9">PA1</text>
<text x="44.8" y="100.5">PA2</text>
<text x="76.6" y="96.9">PB7</text>
<text x="76.6" y="100.5">PB6</text>
<text x="87.1" y="100.5">BO_A</text>
<text x="87.1" y="96.9">BO_B</text>
<text x="207.1" y="98.7">PB14</text>
<text x="233.5" y="98.7">PB1</text>
<text x="14.8" y="104">USART2_RX</text>
<text x="14.8" y="107.5">ADC</text>
<text x="44.8" y="104">PA3</text>
<text x="44.8" y="107.5">PA4</text>
<text x="76.6" y="104">PB5</text>
<text x="76.6" y="107.5">PB4</text>
<text x="87.1" y="104">SR04_Trig</text>
<text x="87.1" y="107.5">KEY1</text>
<text x="207.1" y="105.8">3.3V</text>
<text x="207.1" y="102.2">PB6</text>
<text x="233.5" y="105.8">GND</text>
<text x="233.5" y="102.2">PB7</text>
<text x="14.8" y="111.1">DC_ADC1</text>
<text x="32.5" y="111.1">OUT_1</text>
<text x="44.8" y="111.1">PA5</text>
<text x="76.6" y="111.1">PB3</text>
<text x="87.1" y="111.1">BIN1</text>
<text x="207.1" y="109.3">3.3V</text>
<text x="233.5" y="109.3">GND</text>
<text x="14.8" y="114.6">SR04_Echo</text>
<text x="14.8" y="118.1">DC_ADC2</text>
<text x="32.5" y="118.1">OUT_2</text>
<text x="44.8" y="114.6">PA6</text>
<text x="44.8" y="118.1">PA7</text>
<text x="76.6" y="118.1">PA12</text>
<text x="76.6" y="114.6">PA15</text>
<text x="87.1" y="118.1">KEY2</text>
<text x="87.1" y="114.6">OLED_SCL</text>
<text x="14.8" y="121.6">DC_ADC3</text>
<text x="14.8" y="125.2">DC_ADC4</text>
<text x="32.5" y="121.6">OUT_3</text>
<text x="32.5" y="125.2">OUT_4</text>
<text x="44.8" y="121.6">PB0</text>
<text x="44.8" y="125.2">PB1</text>
<text x="76.6" y="125.2">PA10</text>
<text x="76.6" y="121.6">PA11</text>
<text x="87.1" y="125.2">USART1_RX</text>
<text x="87.1" y="121.6">PWMA</text>
<text x="14.8" y="128.7">USART3_TX</text>
<text x="44.8" y="128.7">PB10</text>
<text x="76.6" y="128.7">PA9</text>
<text x="87.1" y="128.7">USART1_TX</text>
<text x="131.2" y="126.9">ADC</text>
<text x="14.8" y="132.2">USART3_RX</text>
<text x="44.8" y="132.2">PB11</text>
<text x="44.8" y="135.7">NRST</text>
<text x="76.6" y="135.7">PB15</text>
<text x="76.6" y="132.2">PA8</text>
<text x="87.1" y="132.2">PWMB</text>
<text x="87.1" y="135.7">6050_INT</text>
<text x="353" y="136.3">6</text>
<text x="356.5" y="134.5">6</text>
<text x="44.8" y="139.3">3.3V</text>
<text x="44.8" y="142.8">GND</text>
<text x="76.6" y="142.8">PB13</text>
<text x="76.6" y="139.3">PB14</text>
<text x="87.1" y="142.8">AIN1</text>
<text x="353" y="143.3">4</text>
<text x="353" y="139.8">5</text>
<text x="356.5" y="141.6">4</text>
<text x="356.5" y="138">5</text>
<text x="44.8" y="146.3">GND</text>
<text x="76.6" y="146.3">PB12</text>
<text x="87.1" y="146.3">OLED_SDA</text>
<text x="353" y="146.9">3</text>
<text x="356.5" y="148.6">2 USART3_RX_BLE</text>
<text x="356.5" y="145.1">3 USART3_TX_BLE</text>
<text x="230.8" y="153.9">1</text>
<text x="235.3" y="155.3">GND</text>
<text x="251.2" y="155.3">AOUT2</text>
<text x="264.6" y="153.9">14</text>
<text x="274.1" y="153.4">AO2</text>
<text x="353" y="153.9">1</text>
<text x="353" y="150.4">2</text>
<text x="356.5" y="152.2">1</text>
<text x="230.8" y="161">2</text>
<text x="264.6" y="161">13</text>
<text x="275.9" y="160.4">AO1</text>
<text x="235.3" y="162.4">VM</text>
<text x="251.2" y="162.4">AOUT1</text>
<text x="274.1" y="167.5">BIN1</text>
<text x="230.8" y="168">3</text>
<text x="235.3" y="169.4">VCC</text>
<text x="254.2" y="169.4">BIN1</text>
<text x="264.6" y="168">12</text>
<text x="325.3" y="171">USART3_RX_WIFI</text>
<text x="353.5" y="173">RX 3V3</text>
<text x="214.1" y="174.6">AIN1</text>
<text x="230.8" y="175.1">4</text>
<text x="235.3" y="176.5">AIN1</text>
<text x="254.2" y="176.5">BIN2</text>
<text x="264.6" y="175.1">11 PWMB</text>
<text x="325.3" y="174.6">ESP-01S_IO0</text>
<text x="353.5" y="176.5">IO0RST</text>
<text x="371.1" y="174.6">ESP-01S_RST</text>
<text x="104.8" y="185.1">KEY1</text>
<text x="119.7" y="185.7">1</text>
<text x="132.3" y="185.7">2</text>
<text x="214.1" y="181.6">PWMA</text>
<text x="230.8" y="182.1">5</text>
<text x="235.3" y="183.6">AIN2</text>
<text x="255.5" y="183.6">VCC</text>
<text x="264.6" y="182.1">10</text>
<text x="353.5" y="180">IO2</text>
<text x="361.8" y="180">EN</text>
<text x="371.1" y="181.6">USART3_TX_WIFI</text>
<text x="49.6" y="191">1</text>
<text x="53.1" y="189.2">1</text>
<text x="214.1" y="188.7">BO1</text>
<text x="230.8" y="189.2">6</text>
<text x="235.3" y="190.6">BOUT1</text>
<text x="257.3" y="190.6">VM</text>
<text x="264.6" y="189.2">9</text>
<text x="27.2" y="192.2">SR04_Trig</text>
<text x="27.2" y="195.7">SR04_Echo</text>
<text x="49.6" y="194.5">2</text>
<text x="53.1" y="192.7">2 SR04_Trig</text>
<text x="53.1" y="196.3">3 SR04_Echo</text>
<text x="214.1" y="195.7">BO2</text>
<text x="230.8" y="196.3">7</text>
<text x="235.3" y="197.7">BOUT2</text>
<text x="254.8" y="197.7">GND</text>
<text x="264.6" y="196.3">8</text>
<text x="49.6" y="198">3</text>
<text x="49.6" y="201.5">4</text>
<text x="53.1" y="199.8">4</text>
<text x="104.8" y="204.5">KEY2</text>
<text x="121.5" y="205.1">1</text>
<text x="134.1" y="205.1">2</text>
<text x="325.3" y="208.1">USART3_RX_WIFI</text>
<text x="371.1" y="208.1">USART3_TX_WIFI</text>
<text x="325.3" y="215.1">USART3_RX_BLE</text>
<text x="325.5" y="211.6">USART3_TX</text>
<text x="354.5" y="210">1</text>
<text x="354.5" y="213.5">3</text>
<text x="363.1" y="210">2</text>
<text x="363.1" y="213.5">4</text>
<text x="371.1" y="211.6">USART3_RX</text>
<text x="371.1" y="215.1">USART3_TX_BLE</text>
<text x="354.5" y="217.1">5</text>
<text x="363.1" y="217.1">6</text>
<text x="269.6" y="243.9">1</text>
<text x="282.2" y="243.9">2</text>
<text x="291.7" y="243.3">ESP-01S_IO0</text>
<text x="341.9" y="243.9">1</text>
<text x="354.5" y="243.9">2</text>
<text x="365.8" y="243.3">ESP-01S_RST</text>
<text x="16.1" y="254.5">1</text>
<text x="16.1" y="258">2</text>
<text x="19.6" y="252.7">1</text>
<text x="19.6" y="256.2">2</text>
<text x="47.8" y="254.5">1</text>
<text x="47.8" y="258">2</text>
<text x="51.3" y="252.7">1</text>
<text x="51.3" y="256.2">2</text>
<text x="77.8" y="254.5">1</text>
<text x="77.8" y="258">2</text>
<text x="81.3" y="252.7">1</text>
<text x="81.3" y="256.2">2</text>
<text x="107.8" y="254.5">1</text>
<text x="107.8" y="258">2</text>
<text x="111.3" y="252.7">1</text>
<text x="111.3" y="256.2">2</text>
<text x="164.7" y="257.5">DC_ADC4</text>
<text x="16.1" y="261.5">3</text>
<text x="19.6" y="259.8">3 OUT_1</text>
<text x="47.8" y="261.5">3</text>
<text x="51.3" y="259.8">3 OUT_2</text>
<text x="77.8" y="261.5">3</text>
<text x="81.3" y="259.8">3 OUT_3</text>
<text x="107.8" y="261.5">3</text>
<text x="111.3" y="259.8">3 OUT_4</text>
<text x="164.7" y="261">DC_ADC3</text>
<text x="164.7" y="268">DC_ADC1</text>
<text x="164.7" y="264.5">DC_ADC2</text>
</g>
<g font-size="3.2">
<text x="172.9" y="48.4">电机1</text>
<text x="206.4" y="48.4">电机2</text>
<text x="57.7" y="81.6">1</text>
<text x="69" y="81.6">1</text>
<text x="215.9" y="79.5">1</text>
<text x="215.9" y="83">3</text>
<text x="226.6" y="79.5">2</text>
<text x="226.6" y="83">4</text>
<text x="57.7" y="85.1">2</text>
<text x="57.7" y="88.7">3</text>
<text x="69" y="85.1">2</text>
<text x="69" y="88.7">3</text>
<text x="215.9" y="86.5">5</text>
<text x="226.6" y="86.5">6</text>
<text x="284.2" y="86.9">4</text>
<text x="328.3" y="86.9">4</text>
<text x="370.6" y="86.9">4</text>
<text x="57.7" y="92.2">4</text>
<text x="57.7" y="95.7">5</text>
<text x="69" y="92.2">4</text>
<text x="69" y="95.7">5</text>
<text x="215.9" y="90.1">7</text>
<text x="215.9" y="93.6">9</text>
<text x="224.6" y="93.6">10</text>
<text x="226.6" y="90.1">8</text>
<text x="284.2" y="93.9">2</text>
<text x="284.2" y="90.4">3</text>
<text x="328.3" y="93.9">2</text>
<text x="328.3" y="90.4">3</text>
<text x="370.6" y="93.9">2</text>
<text x="370.6" y="90.4">3</text>
<text x="57.7" y="99.2">6</text>
<text x="69" y="99.2">6</text>
<text x="215.9" y="97.1">11</text>
<text x="215.9" y="100.6">13</text>
<text x="224.6" y="97.1">12</text>
<text x="224.6" y="100.6">14</text>
<text x="284.2" y="96.8">1</text>
<text x="328.3" y="96.8">1</text>
<text x="370.6" y="96.8">1</text>
<text x="57.7" y="102.8">7</text>
<text x="57.7" y="106.3">8</text>
<text x="69" y="102.8">7</text>
<text x="69" y="106.3">8</text>
<text x="215.9" y="104.2">15</text>
<text x="215.9" y="107.7">17</text>
<text x="224.6" y="104.2">16</text>
<text x="224.6" y="107.7">18</text>
<text x="57.7" y="109.8">9</text>
<text x="57.7" y="113.3">10</text>
<text x="67" y="113.3">10</text>
<text x="69" y="109.8">9</text>
<text x="215.9" y="111.2">19</text>
<text x="224.6" y="111.2">20</text>
<text x="57.7" y="116.9">11</text>
<text x="67" y="116.9">11</text>
<text x="57.7" y="120.4">12</text>
<text x="57.7" y="123.9">13</text>
<text x="67" y="120.4">12</text>
<text x="67" y="123.9">13</text>
<text x="57.7" y="127.5">14</text>
<text x="57.7" y="131">15</text>
<text x="67" y="127.5">14</text>
<text x="67" y="131">15</text>
<text x="57.7" y="134.5">16</text>
<text x="67" y="134.5">16</text>
<text x="57.7" y="138">17</text>
<text x="57.7" y="141.6">18</text>
<text x="67" y="138">17</text>
<text x="67" y="141.6">18</text>
<text x="57.7" y="145.1">19</text>
<text x="57.7" y="148.6">20</text>
<text x="67" y="145.1">19</text>
<text x="67" y="148.6">20</text>
<text x="349.2" y="159.6">蓝牙</text>
<text x="139.3" y="163.1">电池分压 ADC采集电路</text>
<text x="353.5" y="183.6">GND TX</text>
<text x="19.6" y="191">4</text>
<text x="352.8" y="189.5">wifi模组</text>
<text x="19.6" y="194.5">3</text>
<text x="19.6" y="200.8">1</text>
<text x="19.6" y="198">2</text>
<text x="354.5" y="223.1">跳线帽</text>
<text x="156.7" y="255.9">5</text>
<text x="156.7" y="252.3">6</text>
<text x="156.7" y="262.9">3</text>
<text x="156.7" y="259.4">4</text>
<text x="156.7" y="270">1</text>
<text x="156.7" y="266.5">2</text>
</g>
<g font-size="2.5">
<text x="79.4" y="64.3">输入电压5V-15V</text>
<text x="141.1" y="64.3">注意引脚顺序</text>
<text x="336.9" y="64.3">只需要焊接MPU1位置即可，MPU2位置扩展用</text>
<text x="220.5" y="120.8">使用时注意判断引脚是否独立</text>
<text x="74.1" y="163.1">单片机模块内部有5V降至3.3V</text>
<text x="123.5" y="180.7">KEY1</text>
<text x="125.2" y="200.1">KEY2</text>
<text x="342.2" y="230.1">跳线帽单片机连接WIFI还是蓝牙模块</text>
<text x="275.2" y="237.2">KEY3</text>
<text x="345.7" y="237.2">KEY4</text>
<text x="67" y="279.5">顺序安装</text>
<text x="202.8" y="279.5">电磁循迹使用</text>
</g>
<g font-size="2.1" fill="#a54b4b">
<text x="60.2" y="35.4">IN+</text>
<text x="97.7" y="35.4">OUT+</text>
<text x="72" y="37.1">IN+</text>
<text x="83.8" y="37.1">OUT+</text>
<text x="61" y="42.4">IN-</text>
<text x="72" y="44.2">IN-</text>
<text x="84.5" y="44.2">OUT-</text>
<text x="97.7" y="42.4">OUT-</text>
</g>
</svg>
